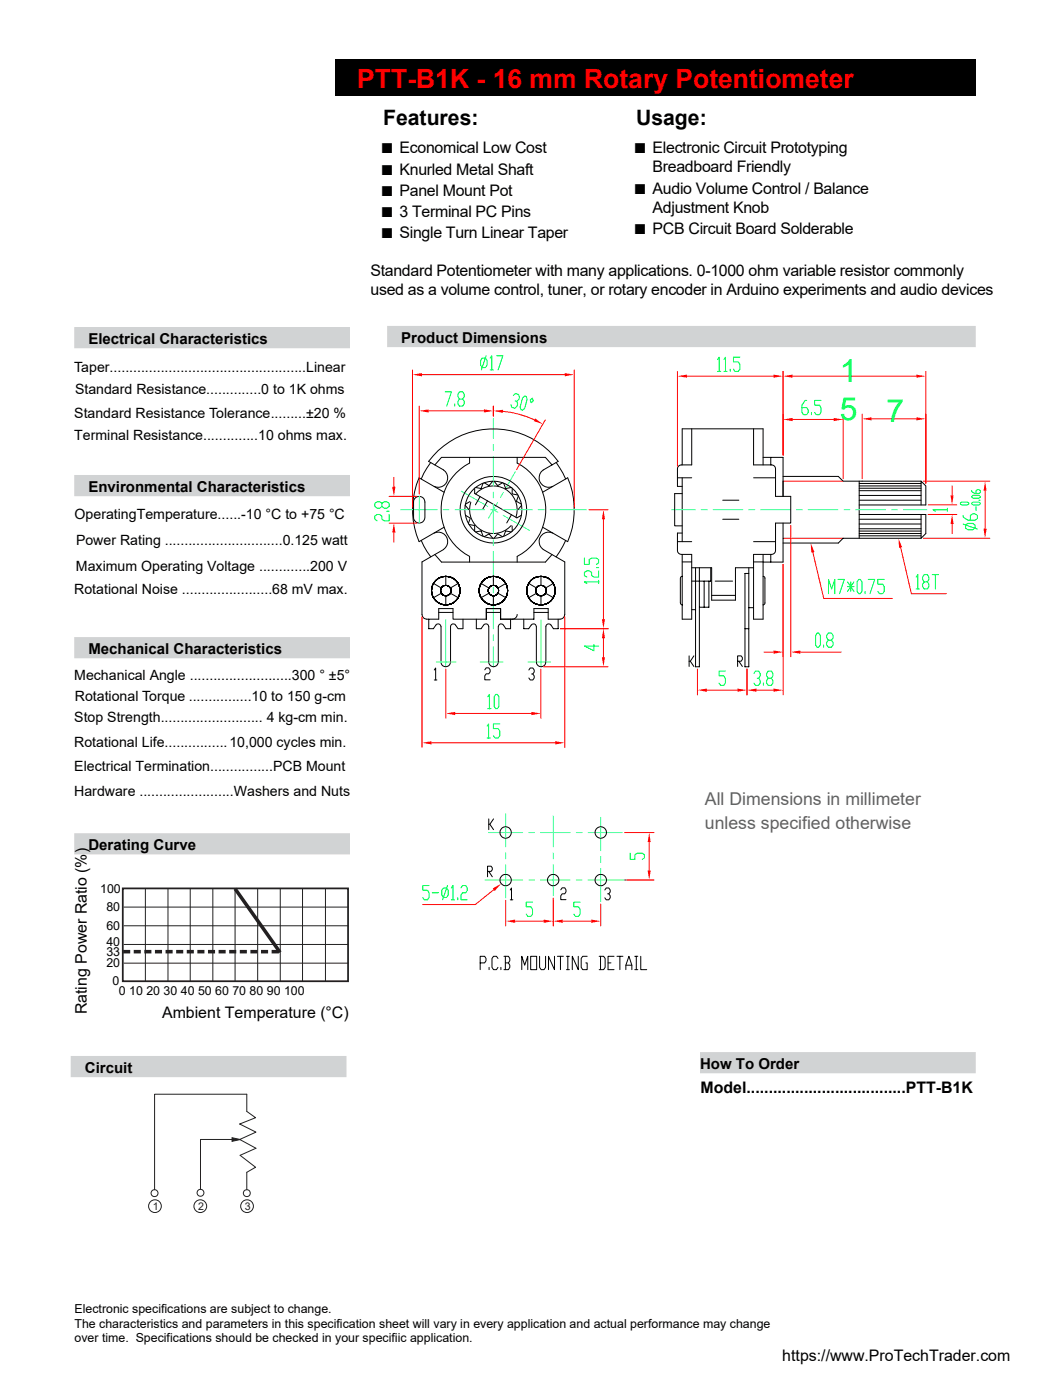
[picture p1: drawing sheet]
<svg xmlns="http://www.w3.org/2000/svg" width="210mm" height="279mm" viewBox="0 0 210 279" stroke-linecap="round" stroke-linejoin="round" font-family="sans-serif">
<path d="M14.8 67.4h55M77.3 67.2h117.4M14.8 96.9h55M14.8 129.3h55M14.8 168.4h55M14.1 212.9h55M139.7 212.1h55" fill="none" stroke="#d1d3d4" stroke-width="4.2" stroke-linecap="butt"/>
<path d="M24.5 177.3h45v18.5h-45z" fill="none" stroke="#231f20" stroke-width=".35"/>
<g fill="none" stroke="#231f20" stroke-width=".2">
<path d="M29 177.3v18.5M33.5 177.3v18.5M38 177.3v18.5M42.5 177.3v18.5M46.9 177.3v18.5M51.4 177.3v18.5M55.9 177.3v18.5M60.4 177.3v18.5M65 177.3v18.5M24.7 192.2h44.8M24.7 188.5h44.8M24.7 184.8h44.8"/>
<path d="M24.7 181h44.8"/>
</g>
<path d="M24.6 189.9h31.1" fill="none" stroke="#231f20" stroke-width=".71" stroke-dasharray="1.4 .7" stroke-linecap="butt"/>
<path d="M46.9 177.4l9 12.7" fill="none" stroke="#231f20" stroke-width=".71" stroke-linecap="butt"/>
<g fill="none" stroke="#000" stroke-width=".2">
<path d="M86 92.3l-1.4 2.1-.5 1.2M86.8 92.8l1.3-1.5h20.7l1.4 1.5M88.5 93.8a1.89 1.89 0 0 1 .6 2.5 1.89 1.89 0 0 1-2.5 .8M88.5 93.8l-3-1.7a16.1 16.1 0 0 1 25.9 0l-3 1.7a1.9 1.9 0 0 0-.6 2.5 1.9 1.9 0 0 0 2.5 .8M88.6 98.2l-5-2.8a16.2 16.2 0 0 0 0 12.7l5-2.9M93.7 91.3v1.1a10.5 10.5 0 0 0 0 18.6v1.2M94.7 97.4v1.1l8.5 4.9 .9-.6M94.9 98.6a4.7 4.7 0 0 1 5.9-1 4.7 4.7 0 0 1 2.2 5.6M95.8 99.1l-.9 1.6M96.4 96.4l-.4 1.1-1.1-.2M97.3 99.9l-.9 1.7M98.3 96l-.7 .9-1-.6"/>
<path d="M98.6 96l.7 .9 1-.6M100.5 96.4l.4 1.1 1.1-.2M102.2 97.4v1.2l1.1 .2M103.2 91.3v1.1a10.4 10.4 0 0 1 5.7 9.3 10.4 10.4 0 0 1-5.7 9.3v1.2M103.5 99l-.4 1 1 .6M108.3 98.2l5-2.8a16.2 16.2 0 0 1 0 12.7l-5-2.9M111 92.3l1.3 2.1 .6 1.2M84.1 107.9l.5 1.1 1.4 2.1M86.5 116.4l1.6 1M86.6 106.4a1.89 1.89 0 0 1 2.5 .7 1.89 1.89 0 0 1-.6 2.6M86.8 110.7l1.3 1.5h20.7l1.4-1.5M87 115.9a2.85 2.85 0 0 1 4.7 1.2 2.85 2.85 0 0 1-3.2 3.6 2.85 2.85 0 0 1-1.9-4.4 2.85 2.85 0 0 1 4.8 .2 2.85 2.85 0 0 1-2.3 4.3 2.85 2.85 0 0 1-2.8-4 2.84 2.84 0 0 1 4.8-.9 2.84 2.84 0 0 1-1.3 4.6 2.84 2.84 0 0 1-3.6-3.2 2.85 2.85 0 0 1 4.5-1.6 2.85 2.85 0 0 1-.5 4.8 2.85 2.85 0 0 1-4.1-2.6 2.84 2.84 0 0 1 4.1-2.6 2.84 2.84 0 0 1 .5 4.8 2.84 2.84 0 0 1-4.5-1.7 2.85 2.85 0 0 1 3.5-3.3 2.85 2.85 0 0 1 1.4 4.7 2.85 2.85 0 0 1-4.8-.9 2.84 2.84 0 0 1 .7-3z"/>
<path d="M88.1 118.4l-1.6 .9M88.4 117a1.04 1.04 0 0 1 1.6 .5 1.04 1.04 0 0 1-1.1 1.4 1.04 1.04 0 0 1-.8-1.6 1.05 1.05 0 0 1 1.8 .1 1.05 1.05 0 0 1-.9 1.5 1.05 1.05 0 0 1-1-1.4 1.04 1.04 0 0 1 1.7-.4 1.04 1.04 0 0 1-.3 1.7 1.04 1.04 0 0 1-1.5-.9 1.05 1.05 0 0 1 1.5-1.1 1.05 1.05 0 0 1 .3 1.8 1.05 1.05 0 0 1-1.7-.4 1.04 1.04 0 0 1 1.1-1.4 1.04 1.04 0 0 1 .8 1.6 1.04 1.04 0 0 1-1.8 .1 1.04 1.04 0 0 1 .7-1.7 1.04 1.04 0 0 1 1.2 1.3 1.04 1.04 0 0 1-1.6 .6 1.04 1.04 0 0 1 0-1.7zM88.5 109.7l-4.3 2.4v10.5a.96 .96 0 0 0 1 1h2.4v-2.1h2.8v2.1h6.7v-2.1h2.8M89 115v1.8M89 118.9v1.8M89.9 118.4l1.5 .9M91.4 116.4l-1.5 1M92.8 100.8l.8 .9M92.9 102.8l1 .6-.4 1.1M93.6 104.7l1.1 .2v1.1M93.8 100.1l-.9 .5M94 100.2a4.8 4.8 0 0 0 2.1 5.6 4.8 4.8 0 0 0 5.9-.9"/>
<path d="M94.9 106.2l1.1-.2 .4 1M96 116.4l1.6 1M96.4 115.9a2.84 2.84 0 0 1 4.8 .9 2.84 2.84 0 0 1-3 3.8 2.84 2.84 0 0 1-2.1-4.3 2.85 2.85 0 0 1 4.8 .2 2.85 2.85 0 0 1-2.3 4.3 2.85 2.85 0 0 1-2.8-4 2.84 2.84 0 0 1 4.8-.9 2.84 2.84 0 0 1-1.3 4.6 2.84 2.84 0 0 1-3.6-3.2 2.85 2.85 0 0 1 4.5-1.6 2.85 2.85 0 0 1-.5 4.8 2.85 2.85 0 0 1-4.1-2.6 2.84 2.84 0 0 1 4.1-2.6 2.84 2.84 0 0 1 .5 4.8 2.84 2.84 0 0 1-4.5-1.7 2.85 2.85 0 0 1 3.5-3.3 2.85 2.85 0 0 1 1.4 4.7 2.85 2.85 0 0 1-4.8-.9 2.9 2.9 0 0 1 .6-3zM96.6 107.1l1-.6 .7 .9M97.6 118.4l-1.6 .9M97.9 117a1.04 1.04 0 0 1 1.6 .5 1.04 1.04 0 0 1-1.1 1.4 1.04 1.04 0 0 1-.8-1.6 1.05 1.05 0 0 1 1.8 .1 1.05 1.05 0 0 1-.9 1.5 1.05 1.05 0 0 1-1-1.4 1.04 1.04 0 0 1 1.7-.4 1.04 1.04 0 0 1-.3 1.7 1.04 1.04 0 0 1-1.5-.9 1.05 1.05 0 0 1 1.5-1.1 1.05 1.05 0 0 1 .3 1.8 1.05 1.05 0 0 1-1.7-.4 1.04 1.04 0 0 1 1.1-1.4 1.04 1.04 0 0 1 .8 1.6 1.04 1.04 0 0 1-1.8 .1 1.04 1.04 0 0 1 .7-1.7 1.04 1.04 0 0 1 1.2 1.3 1.04 1.04 0 0 1-1.6 .6 1.04 1.04 0 0 1 0-1.7zM98.5 115v1.8M98.5 118.9v1.8M99.4 118.4l1.5 .9M100.3 107.1l-1-.6-.7 .9M100.9 116.4l-1.5 1M102 106.2l-1.1-.2-.4 1"/>
<path d="M102.1 102.7l-1 1.7M102.2 105v1M104.1 100.8l-.7 .9M105.5 116.4l1.6 1M105.9 115.9a2.84 2.84 0 0 1 4.8 .9 2.84 2.84 0 0 1-3 3.8 2.84 2.84 0 0 1-2.1-4.3 2.85 2.85 0 0 1 4.8 .2 2.85 2.85 0 0 1-2.3 4.3 2.85 2.85 0 0 1-2.8-4 2.84 2.84 0 0 1 4.8-.9 2.84 2.84 0 0 1-1.3 4.6 2.84 2.84 0 0 1-3.6-3.2 2.85 2.85 0 0 1 4.5-1.6 2.85 2.85 0 0 1-.5 4.8 2.85 2.85 0 0 1-4.1-2.6 2.84 2.84 0 0 1 4.1-2.6 2.84 2.84 0 0 1 .5 4.8 2.84 2.84 0 0 1-4.5-1.7 2.85 2.85 0 0 1 3.5-3.3 2.85 2.85 0 0 1 1.4 4.7 2.85 2.85 0 0 1-4.8-.9 2.9 2.9 0 0 1 .6-3zM107.1 118.4l-1.6 .9M107.1 117.3a1.03 1.03 0 0 1 1.7-.1 1.03 1.03 0 0 1-.7 1.6 1.03 1.03 0 0 1-1.1-1.3 1.04 1.04 0 0 1 1.7-.4 1.04 1.04 0 0 1-.3 1.7 1.04 1.04 0 0 1-1.5-.9 1.03 1.03 0 0 1 1.4-1 1.03 1.03 0 0 1 .4 1.7 1.03 1.03 0 0 1-1.7-.4 1.04 1.04 0 0 1 1-1.4 1.04 1.04 0 0 1 1 1.4 1.04 1.04 0 0 1-1.7 .5 1.05 1.05 0 0 1 .2-1.8 1.05 1.05 0 0 1 1.5 .9 1.05 1.05 0 0 1-1.4 1.1 1.04 1.04 0 0 1-.4-1.7 1.04 1.04 0 0 1 1.7 .3 1.04 1.04 0 0 1-.9 1.4 1.04 1.04 0 0 1-1-.5 1.04 1.04 0 0 1 .1-1.1zM108 118.9v1.8M108 115v1.8M108.9 118.4l1.5 .9M110.3 106.4a1.9 1.9 0 0 0-2.4 .7 1.9 1.9 0 0 0 .5 2.6l4.3 2.4v10.5a.96 .96 0 0 1-.9 1h-2.4v-2.1h-2.8v2.1h-6.7v-2.1M110.4 116.4l-1.5 1"/>
<path d="M112.9 107.9l-1.9 3.2M85.5 125.5h1l.5-.7a.57 .57 0 0 1 .6-.3 .57 .57 0 0 1 .4 .6v7a.95 .95 0 0 0 1 1 .95 .95 0 0 0 .9-1v-7a.54 .54 0 0 1 .4-.6 .54 .54 0 0 1 .6 .3l.5 .7h1M85.6 123.6v1.9M87.6 122.2h2.8M92.4 123.6v1.9M95.1 123.6v1.9h.9l.5-.7a.56 .56 0 0 1 .6-.3 .56 .56 0 0 1 .4 .6v7a.95 .95 0 0 0 1 1 .95 .95 0 0 0 .9-1v-7a.56 .56 0 0 1 .4-.6 .56 .56 0 0 1 .7 .3l.4 .7h1v-1.9M97.1 122.2h2.8M99.9 121.5v2.1h2.4a.97 .97 0 0 0 .9-1M104.5 123.6v1.9M106.6 122.2h2.8M111.4 123.6v1.9h-1l-.4-.7a.56 .56 0 0 0-.7-.3 .56 .56 0 0 0-.4 .6v7a.95 .95 0 0 1-.9 1 .95 .95 0 0 1-1-1v-7a.56 .56 0 0 0-.4-.6 .56 .56 0 0 0-.6 .3l-.5 .7h-.9M113 193.5h.6"/>
<path d="M126.7 193.5h.6"/>
<circle cx="98.5" cy="101.7" r="6.6"/>
<circle cx="98.5" cy="101.7" r="5.7"/>
</g>
<path d="M66.8 11.8h127.9v7.3h-127.9z" fill="#000"/>
<g fill="none" stroke="#0ff" stroke-width=".2">
<path d="M92.1 98l5.2 3.1M98.5 83.5v4M98.5 88.7v1.2M98.5 91.1v5.9M98.5 98.2v1.2M100.5 98.3l-.6 1M102.8 94.1l-1.7 3.1M80 101.7h7.3M88.4 101.7h1.2M90.8 101.7h5.9M97.9 101.7h1.2M98.3 101.7l1.1 .5"/>
<path d="M98.5 100.6v5.9M98.5 107.7v1.2M98.5 110.1v5.9M98.5 117.2v1.2M98.5 119.6v5.9M99.3 100.3l-1.8 3.1M100.3 101.7h5.9M100.4 102.8l5.3 3.1M107.4 101.7h1.2M109.8 101.7h7.2M87.1 132.1h4M89 123.7v9.4"/>
<path d="M95.8 132.1h4.6M98.5 126.7v1.2M98.5 129.1v4M105.3 132.1h4.6M108 123.7v9.4"/>
</g>
<path d="M82.3 73.8v27.4M84.2 74.8h28.5M114.6 73.8v27.4" fill="none" stroke="#f00" stroke-width=".2"/>
<g fill="#f00">
<path d="M82.3 74.8l1.9-.3v.6z"/>
<path d="M112.7 74.5l1.9 .3-1.9 .3z"/>
</g>
<path d="M96.2 71.5h.7l.3 .4v1l-.3 .5h-.7l-.3-.5v-1zM97 71l-.9 2.8M97.8 71.5l.4-.5v2.8M97.8 73.8h.7M99.1 71h1.3l-1 2.8" fill="none" stroke="#0f0" stroke-width=".2"/>
<path d="M98.5 81v2M100.4 82.1a19.6 19.6 0 0 1 6.2 1.7M108.8 83.8l-5.7 9.9" fill="none" stroke="#f00" stroke-width=".2"/>
<g fill="#f00">
<path d="M106.8 83.5l1.5 1.1-1.8-.6z"/>
<path d="M98.5 82l1.9-.2v.6z"/>
</g>
<path d="M102.4 78.9l.5-.4 .6 .2 .2 .5-.1 .5-.5 .4-.3-.1M104.3 79.4l.4-.3h.3l.2 .6-.5 1.8-.4 .4-.3-.1-.2-.5zM105.8 79.8l.4-.3 .2 .5-.4 .4zM103.1 80.1l.2 .5-.1 .5-.4 .4-.7-.2-.1-.5" fill="none" stroke="#0f0" stroke-width=".2"/>
<path d="M108.5 133.1h12.9M111.9 125.5h9.5M120.4 127.4v3.8" fill="none" stroke="#f00" stroke-width=".2"/>
<g fill="#f00">
<path d="M120.1 131.2h.6l-.3 1.9z"/>
<path d="M120.4 125.5l.3 1.9h-.6z"/>
</g>
<path d="M118.5 128.6v1.3l-1.9-1h2.9" fill="none" stroke="#0f0" stroke-width=".2"/>
<path d="M117.5 101.7h3.9M120.4 103.6v20M111.9 125.5h9.5" fill="none" stroke="#f00" stroke-width=".2"/>
<g fill="#f00">
<path d="M120.4 101.7l.3 1.9h-.6z"/>
<path d="M120.1 123.6h.6l-.3 1.9z"/>
</g>
<path d="M116.6 111.4v1.2h1v-.9l.5-.3h.9l.5 .3v.6l-.5 .3M119 113.3h.5M119.5 116.1h-2.9l.5 .4M119.5 113.9v1.3h-1l-.4-.3v-.7l-.5-.3h-.5l-.5 .3v.7l.5 .3M119.5 115.8v.7" fill="none" stroke="#0f0" stroke-width=".2"/>
<path d="M89 133.5v9.8M108 133.5v9.8M90.8 142.4h15.3" fill="none" stroke="#f00" stroke-width=".2"/>
<g fill="#f00">
<path d="M89 142.4l1.8-.3v.6z"/>
<path d="M106.1 142.1l1.9 .3-1.9 .3z"/>
</g>
<path d="M97.3 139.1l.4-.5v2.8M98.9 138.6h.4l.3 .5v1.9l-.3 .4h-.4l-.3-.4v-1.9zM97.3 141.4h.7" fill="none" stroke="#0f0" stroke-width=".2"/>
<path d="M84.2 123.1v26.1M112.7 123.1v26.1M86.1 148.2h24.7" fill="none" stroke="#f00" stroke-width=".2"/>
<g fill="#f00">
<path d="M84.2 148.2l1.9-.3v.7z"/>
<path d="M110.8 147.9l1.9 .3-1.9 .4z"/>
</g>
<path d="M97.2 144.9l.3-.4v2.8M97.2 147.3h.6M99.8 144.5h-1.3v.9h.9l.4 .5v.9l-.4 .5h-.6l-.3-.5" fill="none" stroke="#0f0" stroke-width=".2"/>
<path d="M82.7 99.5a1.14 1.14 0 0 1 1.3-.4 1.14 1.14 0 0 1 .8 1.1v3.1a1.13 1.13 0 0 1-1.1 1.1 1.13 1.13 0 0 1-1.2-1.1v-3.1zM86.7 133.7l.2-.4v2.4M86.7 135.7h.5M96.7 133.7l.3-.4h.5l.3 .4v.4l-.3 .4h-.5l-.3 .4v.8h1.1M105.5 133.7l.3-.4h.5l.3 .4v.4l-.3 .4h-.2M106.3 134.5l.3 .4v.4l-.3 .4h-.5l-.3-.4" fill="none" stroke="#000" stroke-width=".2"/>
<path d="M83.7 99.1v5.3" fill="none" stroke="#0ff" stroke-width=".2"/>
<path d="M77.7 99.1h5.5M78.6 95.3v1.9M77.7 104.4h5.5M78.6 106.3v1.9" fill="none" stroke="#f00" stroke-width=".2"/>
<g fill="#f00">
<path d="M78.3 97.2h.6l-.3 1.9z"/>
<path d="M78.6 104.4l.3 1.9h-.6z"/>
</g>
<path d="M76.2 100.4l.5-.3h.5l.5 .3v.7l-.5 .3h-.5l-.5-.3v-.7l-.4-.3h-.5l-.5 .3v.7l.5 .3h.5l.4-.3M77.2 102h.5M77.7 102.7v1.3h-1l-.5-.4v-.6l-.4-.3h-.5l-.5 .3v.6l.5 .4" fill="none" stroke="#0f0" stroke-width=".2"/>
<path d="M83.7 81v17.6M85.6 82h11M98.5 81v2" fill="none" stroke="#f00" stroke-width=".2"/>
<g fill="#f00">
<path d="M83.7 82l1.9-.3v.6z"/>
<path d="M96.6 81.7l1.9 .3-1.9 .3z"/>
</g>
<path d="M88.8 78.2h1.3l-.9 2.8M92.3 79.6l.3 .5v.5l-.3 .4h-.6l-.3-.4v-.5l.3-.5h.6l.3-.5v-.4l-.3-.5h-.6l-.3 .5v.4l.3 .5M90.7 80.6v.4" fill="none" stroke="#0f0" stroke-width=".2"/>
<g fill="none" stroke="#000" stroke-width=".2">
<path d="M135.2 95.4h2.8zM136.1 92.8v-7.2h16.2v7.2M136.1 95.4v12.7M138 85.6v7.2h-2a.78 .78 0 0 0-.8 .7v3.6h.9M144.2 99.8h3.3M150.4 85.6v7.2h3.6a.78 .78 0 0 1 .8 .7v5.6M150.4 95.4h4.4zM152.3 91.3h4v7.8M153.8 91.3v1.5M156.3 95.1h11l1 .9h15.5M171.5 99.8h12.3M171.5 96.5h12.3"/>
<path d="M171.5 97h12.3M171.5 97.4h12.3M171.5 97.9h12.3M171.5 98.9h12.3M171.5 96v11.4M135.2 108.1h2.8zM136.1 106.4h-.9v3.5a.78 .78 0 0 0 .8 .7h2v13h-1.9v-13M136.1 115h.1M136.1 115l-.1 .1-.2 .3v4.9l.3 .4M136.1 112.1h1.9M138 113.3h4v6.5h4.8v-6.5h3.6M142 118.8h4.8"/>
<path d="M142.7 116h3.5M144.2 103.6h3.3M150.4 108.1h4.4zM152.3 115l.3 .2 .1 .2v4.9l-.4 .4M153.8 110.6v1.6M154.8 104.4v5.5a.78 .78 0 0 1-.8 .7h-3.6v13h1.9v-13M156.3 104.4v7.8l-5.9-.1M171.5 100.8h13.3v-3.8l-1-1v4.8M171.5 103.6h12.3M171.5 106.9h12.3M171.5 106.5h12.3M171.5 106h12.3"/>
<path d="M171.5 105.5h12.3M171.5 104.6h12.3M183.8 107.4h-15.5l-1 1h-11M183.8 102.7v4.7l1-.9v-3.8h-13.3M136.1 120.7h.1"/>
</g>
<path d="M156.3 96h12M156.3 107.4h12" fill="none" stroke="#f00" stroke-width=".2"/>
<path d="M134 101.7h4.8M139.9 101.7h1.2M142.3 101.7h6M149.4 101.7h1.2M151.8 101.7h5.9M158.9 101.7h1.2M161.3 101.7h5.9M168.4 101.7h1.2M170.8 101.7h5.9M177.9 101.7h1.2M180.3 101.7h4.7" fill="none" stroke="#0ff" stroke-width=".2"/>
<path d="M161.8 108.4l.7 1.8-.6 .1z" fill="#f00"/>
<path d="M162.2 110.2l2.2 9.2h13.7" fill="none" stroke="#f00" stroke-width=".2"/>
<path d="M165.3 118.5v-2.9l.7 1.9 .6-1.9v2.9M167.2 115.6h1.3l-.9 2.9M169.1 117.1h1.3M169.1 116.1l1.3 1.9M169.8 116.1v1.9M170.4 116.1l-1.3 1.9M171.4 115.6h.3l.3 .5v1.9l-.3 .5h-.3l-.4-.5v-1.9zM172.6 118v.5M173.3 115.6h1.3l-1 2.9M176.5 115.6h-1.3v1h1l.3 .5v.9l-.3 .5h-.7l-.3-.5" fill="none" stroke="#0f0" stroke-width=".2"/>
<path d="M179.3 107.4l.8 1.8-.7 .2z" fill="#f00"/>
<path d="M190 97v1.9M179.7 109.3l2.2 9.2h7M185.2 100.8h5.8M185.2 102.7h5.8M190 104.6v1.9" fill="none" stroke="#f00" stroke-width=".2"/>
<path d="M182.8 115.2l.4-.5v2.8M182.8 117.5h.7M185.1 116.1l.3 .5v.5l-.3 .4h-.7l-.3-.4v-.5l.3-.5h.7l.3-.5v-.4l-.3-.5h-.7l-.3 .5v.4l.3 .5M186 114.7h1.3M186.7 114.7v2.8" fill="none" stroke="#0f0" stroke-width=".2"/>
<g fill="#f00">
<path d="M189.7 98.9h.6l-.3 1.9z"/>
<path d="M190 102.7l.3 1.9h-.6z"/>
</g>
<path d="M189.1 101.7h-2.9l.5 .3M189.1 101.4v.6" fill="none" stroke="#0f0" stroke-width=".2"/>
<path d="M184.3 96h13.2M196.6 97.9v7.6M184.3 107.4h13.2" fill="none" stroke="#f00" stroke-width=".2"/>
<g fill="#f00">
<path d="M196.6 96l.3 1.9h-.6z"/>
<path d="M196.3 105.5h.6l-.3 1.9z"/>
</g>
<path d="M193.9 97.9v.2l.6 .4h.9l.2-.2v-.4l-.2-.2-.6 .2v.6M193.9 99.1l.3-.3h1.2l.2 .3v.1l-.2 .2h-1.2l-.3-.2zM195.4 99.8h.2M191.7 100.4l.2-.2h1.2l.2 .2v.2l-.2 .2h-1.2l-.2-.2zM192.2 102.9v.3l1 .6h1.4l.5-.3v-.6l-.5-.3h-.5l-.4 .3v.9M192.2 104.6l2.9 1M192.7 104.8l.5-.3h.9l.5 .3v.6l-.5 .3h-.9l-.5-.3zM193.9 100.4l.3-.2h1.2l.2 .2v.2l-.2 .2h-1.2l-.3-.2zM194.8 101.1v.8" fill="none" stroke="#0f0" stroke-width=".2"/>
<path d="M172.1 82.6v12.9M174 83.6h8.9M184.8 82.6v13.9" fill="none" stroke="#f00" stroke-width=".2"/>
<g fill="#f00">
<path d="M172.1 83.6l1.9-.3v.6z"/>
<path d="M182.9 83.3l1.9 .3-1.9 .3z"/>
</g>
<path d="M156.3 74.1v16.7M158.2 75.1h24.7M184.8 74.1v22.4" fill="none" stroke="#f00" stroke-width=".2"/>
<g fill="#f00">
<path d="M156.3 75.1l1.9-.3v.6z"/>
<path d="M182.9 74.8l1.9 .3-1.9 .3z"/>
</g>
<path d="M156.3 82.8v8M158.2 83.7h8.2M168.3 82.8v12.7" fill="none" stroke="#f00" stroke-width=".2"/>
<g fill="#f00">
<path d="M156.3 83.7l1.9-.3v.6z"/>
<path d="M166.4 83.4l1.9 .3-1.9 .3z"/>
</g>
<path d="M161 79.9h-.3l-.7 1v1.4l.4 .5h.6l.3-.5v-.5l-.3-.4h-1M163.8 79.9h-1.2v1h.9l.3 .5v.9l-.3 .5h-.6l-.3-.5M161.9 82.3v.5" fill="none" stroke="#0f0" stroke-width=".2"/>
<path d="M135.2 74.1v19M137.1 75.1h17.3M156.3 74.1v16.7" fill="none" stroke="#f00" stroke-width=".2"/>
<g fill="#f00">
<path d="M135.2 75.1l1.9-.3v.6z"/>
<path d="M154.4 74.8l1.9 .3-1.9 .3z"/>
</g>
<path d="M143.2 71.8l.3-.5v2.8M143.2 74.1h.6M144.5 71.8l.3-.5v2.8M144.5 74.1h.6M145.7 73.7v.4M147.7 71.3h-1.3v.9h.9l.4 .5v1l-.4 .4h-.6l-.3-.4" fill="none" stroke="#0f0" stroke-width=".2"/>
<path d="M154.8 99.1h3v5.3h-3" fill="none" stroke="#000" stroke-width=".2"/>
<path d="M156.3 112.6v18.5M157.8 104.9v26.2M152.5 130.1h1.9M159.7 130.1h8.2" fill="none" stroke="#f00" stroke-width=".2"/>
<g fill="#f00">
<path d="M154.4 129.8l1.9 .3-1.9 .4z"/>
<path d="M157.8 130.1l1.9-.3v.7z"/>
</g>
<path d="M163.1 126.3h.3l.3 .5v1.9l-.3 .5h-.3l-.3-.5v-1.9zM164.4 128.7v.5M165.9 127.8l.4 .4v.5l-.4 .5h-.6l-.3-.5v-.5l.3-.4h.6l.4-.5v-.5l-.4-.5h-.6l-.3 .5v.5l.3 .5" fill="none" stroke="#0f0" stroke-width=".2"/>
<g fill="none" stroke="#000" stroke-width=".2">
<path d="M138.8 113.3v19.8h.8v-19.8M140.5 116v5.2M141.5 116v5.2h-1.9M141.8 113.3v2.7h-3.8M149.4 113.3v19.8h-.7v-18.7h.7M137.5 130.9v2.1M137.8 132l.7 1M138 121.7h.8M138.5 130.9l-.7 1.1h-.3M147.2 132h.7l.3-.4v-.4l-.3-.3h-.7v2.1M147.5 132l.7 1M148.7 125.5h.7"/>
<path d="M149.4 121.3h1"/>
</g>
<path d="M139.2 133.5v5.2M141.1 137.7h6.1M149.1 133.5v5.2" fill="none" stroke="#f00" stroke-width=".2"/>
<g fill="#f00">
<path d="M139.2 137.7l1.9-.3v.7z"/>
<path d="M147.2 137.4l1.9 .3-1.9 .4z"/>
</g>
<path d="M144.8 133.9h-1.3v1h1l.3 .5v.9l-.3 .5h-.7l-.3-.5" fill="none" stroke="#0f0" stroke-width=".2"/>
<path d="M156.3 112.6v26.1M149.1 133.5v5.2M151 137.7h3.4" fill="none" stroke="#f00" stroke-width=".2"/>
<g fill="#f00">
<path d="M149.1 137.7l1.9-.3v.7z"/>
<path d="M154.4 137.4l1.9 .3-1.9 .4z"/>
</g>
<path d="M150.5 134.4l.3-.5h.6l.3 .5v.5l-.3 .5h-.3M151.4 135.4l.3 .4v.5l-.3 .5h-.6l-.3-.5M152.4 136.3v.5M153.9 135.4l.4 .4v.5l-.4 .5h-.6l-.3-.5v-.5l.3-.4h.6l.4-.5v-.5l-.4-.5h-.6l-.3 .5v.5l.3 .5" fill="none" stroke="#0f0" stroke-width=".2"/>
<g fill="none" stroke="#000" stroke-width=".2">
<path d="M136.1 98.5h-1.5v6.4h1.5"/>
<circle cx="100.9" cy="166.1" r="1.14"/>
<circle cx="110.4" cy="175.6" r="1.14"/>
<circle cx="119.9" cy="166.1" r="1.14"/>
<circle cx="119.9" cy="175.6" r="1.14"/>
</g>
<g fill="none" stroke="#0ff" stroke-width=".2">
<path d="M96.7 175.6h7.6M97.5 166.2h6.8M100.9 162.4v6.6M100.9 170.2v1.2M100.9 172.6v6.6M105.5 175.6h1.2M105.5 166.2h1.2M107.9 175.6h5.9M107.9 166.2h5.9M110.4 162.8v6.2M110.4 170.2v1.2M110.4 172.6v6.1"/>
<path d="M115 175.6h1.2M115 166.2h1.2M117.4 166.2h6.8M117.4 175.6h7.5M119.9 163.1v6.7M119.9 170.9v1.2M119.9 173.3v6.6"/>
</g>
<path d="M124.7 166.2h5.8M124.7 175.6h5.8M129.6 168.1v5.6" fill="none" stroke="#f00" stroke-width=".2"/>
<g fill="#f00">
<path d="M129.6 166.2l.3 1.9h-.6z"/>
<path d="M129.3 173.7h.6l-.3 1.9z"/>
</g>
<path d="M125.8 170.3v1.2h.9v-.9l.5-.3h1l.4 .3v.6l-.4 .3" fill="none" stroke="#0f0" stroke-width=".2"/>
<path d="M100.9 179.7v5.1M110.4 179.7v5.1M102.8 183.8h5.7" fill="none" stroke="#f00" stroke-width=".2"/>
<g fill="#f00">
<path d="M100.9 183.8l1.9-.3v.7z"/>
<path d="M108.5 183.5l1.9 .3-1.9 .4z"/>
</g>
<path d="M106.3 180h-1.3v1h1l.3 .5v.9l-.3 .5h-.7l-.3-.5" fill="none" stroke="#0f0" stroke-width=".2"/>
<path d="M110.4 179.2v5.6M112.3 183.8h5.7M119.9 180.4v4.4" fill="none" stroke="#f00" stroke-width=".2"/>
<g fill="#f00">
<path d="M110.4 183.8l1.9-.3v.7z"/>
<path d="M118 183.5l1.9 .3-1.9 .4z"/>
</g>
<path d="M85.6 176.7h-1.2v1h.9l.3 .5v.9l-.3 .5h-.6l-.3-.5M86.3 178.2h1.2M88.5 177.2h.6l.4 .5v.9l-.4 .5h-.6l-.3-.5v-.9zM89.3 176.7l-1 2.9M90.1 177.2l.3-.5v2.9M90.1 179.6h.6M91.4 179.1v.5M92 177.2l.3-.5h.6l.4 .5v.5l-.4 .5h-.6l-.3 .4v1h1.3M115.8 180h-1.3v1h1l.3 .5v.9l-.3 .5h-.7l-.3-.5" fill="none" stroke="#0f0" stroke-width=".2"/>
<circle cx="100.9" cy="175.6" r="1.14" fill="none" stroke="#000" stroke-width=".2"/>
<path d="M98.6 177.6l-3.8 2.9h-10.4" fill="none" stroke="#f00" stroke-width=".2"/>
<path d="M98.3 177.3l1.7-.9-1.3 1.4z" fill="#f00"/>
<g fill="none" stroke="#000" stroke-width=".2">
<path d="M97.3 173.9h.7l.2-.3v-.4l-.2-.3h-.7v2.1M97.5 173.9l.7 1.1M97.5 163.4v2.2M97.8 164.5l.7 1.1M98.5 163.4l-.7 1.1h-.3M101.8 177.6l.3-.4v2.4M101.8 179.6h.6M111.9 177.6l.3-.4h.5l.3 .4v.4l-.3 .4h-.5l-.3 .4v.7h1.1M120.7 177.6l.3-.4h.5l.3 .4v.4l-.3 .4h-.2M121.5 178.4l.3 .4v.4l-.3 .4h-.5l-.3-.4M95.8 192.2h.9l.3-.5v-.4l-.3-.4h-.9v2.6M97.6 193.1v.4"/>
<path d="M99.4 191.3l-.3-.4h-.6l-.3 .4v1.8l.3 .4h.6l.3-.4M100 193.1v.4M100.6 190.9h.9l.2 .4v.4l-.2 .5M100.9 190.9v2.6M100.9 192.2h.6l.2 .4v.5l-.2 .4h-.9M104.1 193.5v-2.6l.6 1.7 .6-1.7v2.6M105.9 190.9h1.2v2.6h-1.2zM107.7 190.9v2.2l.3 .4h.6l.3-.4v-2.2M110.7 190.9v2.6l-1.2-2.6v2.6M111.2 190.9h1.2M111.9 190.9v2.6M113 190.9h.6"/>
<path d="M113.3 190.9v2.6M115.4 190.9v2.6l-1.2-2.6v2.6M117.2 190.9h-.9l-.3 .4v1.8l.3 .4h.9v-1.3h-.3M119.6 190.9h.9l.3 .4v1.8l-.3 .4h-.9M119.8 190.9v2.6M121.4 192.2h.5M122.5 190.9h-1.1v2.6h1.1M123.1 190.9h1.2M123.7 190.9v2.6M124.9 193.5v-.9l.6-1.7 .6 1.7v.9M124.9 192.6h1.2M126.7 190.9h.6"/>
<path d="M127 190.9v2.6M127.9 190.9v2.6h1.2"/>
</g>
<path d="M46.3 227.1l1.7 .3-1.7 .4z" fill="#231f20"/>
<g fill="none" stroke="#231f20" stroke-width=".2">
<path d="M30.9 237.4v-19h18.4v3.4l1.7 1.3-3.2 1.2 3.3 1.6-3.3 1.5 3.3 1.8-3.2 1.4 3.1 2.4-1.7 1v3.4M46.3 227.1l1.7 .3-1.7 .4zM47.8 227.4h-7.8v10"/>
<circle cx="30.8" cy="238.1" r=".69"/>
<circle cx="40" cy="238" r=".69"/>
<circle cx="49.3" cy="238.1" r=".69"/>
<circle cx="30.9" cy="240.7" r="1.27"/>
<circle cx="40" cy="240.7" r="1.27"/>
<circle cx="49.3" cy="240.7" r="1.27"/>
</g>
<g font-size="6.3" fill="#0f0">
<text x="167.6" y="76.3">1</text>
<text x="167.6" y="83.9">5</text>
<text x="176.9" y="84.2">7</text>
</g>
<text font-size="5.3" fill="#f00" x="71.3" y="17.5">PTT-B1K - 16 mm Rotary Potentiometer</text>
<g font-size="4.2">
<text x="76.5" y="25">Features:</text>
<text x="126.9" y="25">Usage:</text>
</g>
<g font-size="3.5" fill="#626262">
<text x="140.7" y="160.7">All Dimensions in millimeter</text>
<text x="140.7" y="165.5">unless specified otherwise</text>
</g>
<g font-size="3.2">
<text x="130.3" y="34.4">Breadboard Friendly</text>
<text x="130.3" y="42.5">Adjustment Knob</text>
<text x="73.9" y="55.1">Standard Potentiometer with many applications. 0-1000 ohm variable resistor commonly</text>
<text x="73.9" y="58.9">used as a volume control, tuner, or rotary encoder in Arduino experiments and audio devices</text>
<text x="139.8" y="218.2">Model....................................PTT-B1K</text>
<text x="156.1" y="271.6">https://www.ProTechTrader.com</text>
</g>
<g font-size="3.2" fill="#010202">
<text x="17.3" y="202.4" transform="rotate(-90 17.3 202.4)">Rating Power Ratio (%)</text>
<text x="32.3" y="203.2">Ambient Temperature (°C)</text>
</g>
<g font-size="3">
<text x="17.6" y="68.7">Electrical Characteristics</text>
<text x="80.1" y="68.5">Product Dimensions</text>
<text x="17.6" y="98.2">Environmental Characteristics</text>
<text x="17.6" y="130.6">Mechanical Characteristics</text>
<text x="17.6" y="169.7">Derating Curve</text>
<text x="16.9" y="214.2">Circuit</text>
<text x="139.7" y="213.4">How To Order</text>
</g>
<g font-size="2.8">
<text x="76.2" y="34.8">■ Knurled Metal Shaft</text>
<text x="76.2" y="30.6">■ Economical Low Cost</text>
<text x="126.7" y="30.6">■ Electronic Circuit Prototyping</text>
<text x="76.2" y="39.1">■ Panel Mount Pot</text>
<text x="126.7" y="38.6">■ Audio Volume Control / Balance</text>
<text x="76.2" y="43.4">■ 3 Terminal PC Pins</text>
<text x="76.2" y="47.5">■ Single Turn Linear Taper</text>
<text x="126.7" y="46.7">■ PCB Circuit Board Solderable</text>
<text x="14.8" y="74.2">Taper..................................................Linear</text>
<text x="14.8" y="83.5">Standard Resistance Tolerance.........±20 %</text>
<text x="15" y="78.6">Standard Resistance..............0 to 1K ohms</text>
<text x="14.8" y="87.7">Terminal Resistance..............10 ohms max.</text>
<text x="14.9" y="103.5">OperatingTemperature......-10 °C to +75 °C</text>
<text x="15.2" y="113.9">Maximum Operating Voltage .............200 V</text>
<text x="15.2" y="108.7">Power Rating ..............................0.125 watt</text>
<text x="14.8" y="118.5">Rotational Noise .......................68 mV max.</text>
<text x="14.8" y="135.8">Mechanical Angle ..........................300 ° ±5°</text>
<text x="14.9" y="139.9">Rotational Torque ................10 to 150 g-cm</text>
<text x="14.8" y="144.1">Stop Strength.......................... 4 kg-cm min.</text>
<text x="14.8" y="149.2">Rotational Life................10,000 cycles min.</text>
<text x="14.8" y="153.9">Electrical Termination................PCB Mount</text>
<text x="14.8" y="158.9">Hardware ........................Washers and Nuts</text>
</g>
<g font-size="2.5" fill="#010202">
<text x="20" y="178.2">100</text>
<text x="21.2" y="181.9">80</text>
<text x="21.2" y="185.6">60</text>
<text x="21.2" y="188.8">40</text>
<text x="21.2" y="190.9">33</text>
<text x="21.2" y="193.1">20</text>
<text x="22.5" y="196.5">0</text>
<text x="23.7" y="198.6">0 10 20 30 40 50 60 70 80 90 100</text>
</g>
<g font-size="2.5">
<text x="14.9" y="262.1">Electronic specif</text>
<text x="32.2" y="262.1">ications are subject to change.</text>
<text x="14.9" y="267.8">over time. Specifications should be checked in your specif</text>
<text x="14.9" y="265">The characteristics and parameters in this specification sheet will vary in every application and actual performance may change</text>
<text x="78.1" y="267.8">iic application.</text>
</g>
<g font-size="2.1" fill="#231f20">
<text x="30.5" y="241.5">1</text>
<text x="39.5" y="241.4">2</text>
<text x="48.9" y="241.4">3</text>
</g>
</svg>
